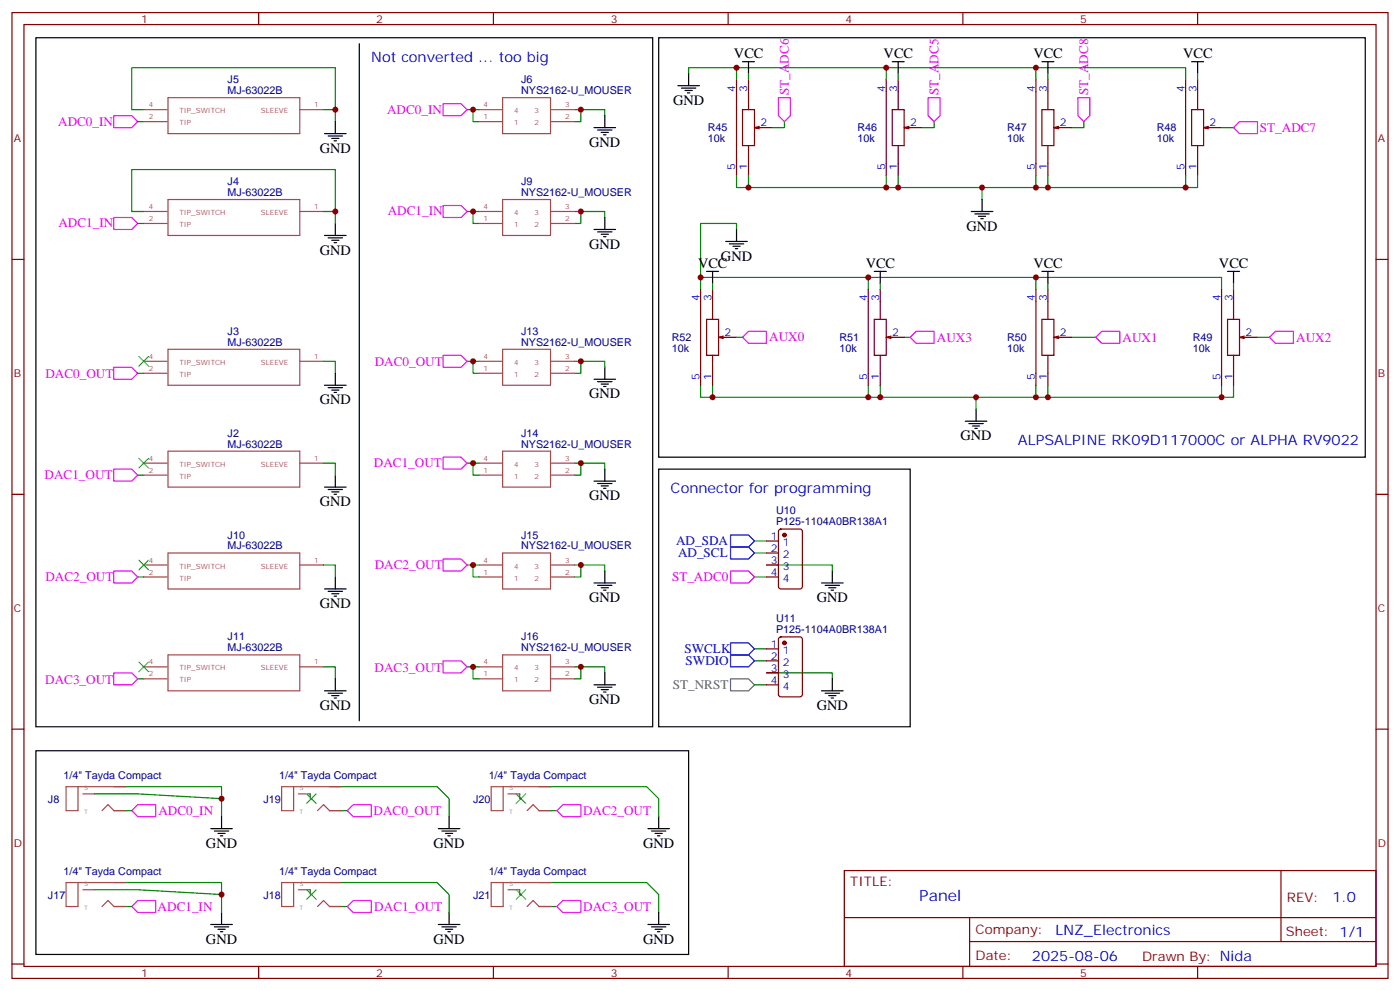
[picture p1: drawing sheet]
<svg xmlns="http://www.w3.org/2000/svg" width="412mm" height="292mm" viewBox="0 0 412 292" stroke-linecap="round" stroke-linejoin="round" font-family="sans-serif">
<g fill="none" stroke="#870000" stroke-width=".35">
<path d="M3.5 3.7h405.4v284.3h-405.4zM7.1 7.2h398.2v277.3h-398.2zM76.2 3.7v3.5M145.3 3.7v3.5M214.5 3.7v3.5M283.6 3.7v3.5M352.8 3.7v3.5M217 23.5v28.2M218.7 32.3h3.5v10.6h-3.5zM220.5 23.5v8.8M223.7 37.2l-1.5 .4M227.5 37.6h-5.3l1.5 .3"/>
<path d="M261.1 23.5v28.2M262.8 32.3h3.5v10.6h-3.5zM264.6 23.5v8.8M267.8 37.2l-1.5 .4M271.6 37.6h-5.3l1.5 .3M305.2 23.5v28.2M306.9 32.3h3.5v10.6h-3.5zM308.7 23.5v8.8M311.9 37.2l-1.5 .4M315.7 37.6h-5.3l1.5 .3M349.2 23.5v28.2M351 32.3h3.5v10.6h-3.5z"/>
<path d="M352.8 23.5v8.8M356 37.2l-1.5 .4M359.8 37.6h-5.3l1.5 .3M220.5 42.9v8.8M264.6 42.9v8.8M308.7 42.9v8.8M352.8 42.9v8.8M3.5 76.4h3.6M405.3 76.4h3.6M206.4 85.2v28.2M208.1 94h3.6v10.6h-3.6zM209.9 85.2v8.8"/>
<path d="M213.1 99l-1.4 .3M217 99.3h-5.3l1.4 .4M255.8 85.2v28.2M257.5 94h3.6v10.6h-3.6zM259.3 85.2v8.8M262.5 99l-1.4 .3M266.3 99.3h-5.2l1.4 .4M305.2 85.2v28.2M306.9 94h3.5v10.6h-3.5zM308.7 85.2v8.8M311.9 99l-1.5 .3M315.7 99.3h-5.3l1.5 .4"/>
<path d="M359.8 85.2v28.2M361.6 94h3.5v10.6h-3.5zM363.4 85.2v8.8M366.5 99l-1.4 .3M370.4 99.3h-5.3l1.4 .4M209.9 104.6v8.8M259.3 104.6v8.8M308.7 104.6v8.8M363.4 104.6v8.8M3.5 145.5h3.6M225.8 159.3h3.5M229.5 156l.5-.2h5.7l.6 .4 .1 16.5-.5 .6-5.9 .1-.6-.5-.1-16.4z"/>
<path d="M405.3 145.5h3.6M225.8 162.8h3.5M225.8 166.3h3.5M225.8 169.9h3.5M225.8 191h3.5M225.8 194.6h3.5M225.8 198.1h3.5M229.5 187.7l.5-.2h5.7l.6 .4 .1 16.5-.5 .7h-5.9l-.6-.4-.1-16.5zM3.5 214.7h3.6M225.8 201.6h3.5M405.3 214.7h3.6M248.7 256.3h156.6v28.2h-156.6z"/>
<path d="M377.3 256.3v20.9M248.7 270.1h156.5M285.6 277.2h119.6M285.6 270.1v14.2M3.5 283.8h3.6M76.2 284.5v3.5M145.3 284.5v3.5M214.5 284.5v3.5M283.6 284.5v3.5M352.8 284.5v3.5M405.3 283.8h3.6"/>
</g>
<g fill="none" stroke="#008700" stroke-width=".35">
<path d="M217 19.9h-14.2v1.8M261.1 19.9h44.1v3.6M305.2 19.9h44v3.6M40.6 35.8h1.7M42.3 32.3h-3.5v-12.4h60v12.4h-3.6M98.8 32.3v3.5M137.6 32.3h3.5M139.3 32.3v3.5h1.8M169.3 32.3h1.8v3.5h-1.8M171.1 32.3h7.1v1.7M217 23.5v-3.6h44.1v3.6M220.5 21.7v1.8"/>
<path d="M231.1 35.8v1.8h-3.6M264.6 21.7v1.8M275.2 35.8v1.8h-3.6M308.7 21.7v1.8M319.3 35.8v1.8h-3.6M352.8 21.7v1.8M359.8 37.6h3.6M217 51.7v3.5h3.5M220.5 51.7v3.5h44.1v-3.5M261.1 51.7v3.5M289.3 55.2v3.5M305.2 51.7v3.5"/>
<path d="M308.7 51.7v3.5h-44.1M349.2 51.7v3.5M352.8 51.7v3.5h-44.1M40.6 65.8h1.7M42.3 62.3h-3.5v-12.4h60v12.4h-3.6M98.8 62.3v3.5M137.6 62.3h3.5M139.3 62.3v3.5h1.8M169.3 62.3h1.8v3.5h-1.8M171.1 62.3h7.1v1.7M217 67.6v-1.8h-10.6v15.9M206.4 85.2v-3.5h49.4v3.5"/>
<path d="M209.9 83.4v1.8M217 99.3h1.7M255.8 81.7h49.4v3.5M259.3 83.4v1.8M266.3 99.3h1.8M305.2 81.7h54.6v3.5M308.7 83.4v1.8M315.7 99.3h7.1M363.4 83.4v1.8M370.4 99.3h3.5M40.6 109.9h1.7M95.2 106.4h3.6v3.5"/>
<path d="M137.6 106.4h3.5M139.3 106.4v3.5h1.8M169.3 106.4h1.8v3.5h-1.8M171.1 106.4h7.1v1.7M206.4 113.4v3.5h3.5M209.9 113.4v3.5h49.4v-3.5M255.8 113.4v3.5M287.5 116.9v3.6M305.2 113.4v3.5h-45.9M308.7 113.4v3.5M359.8 113.4v3.5M363.4 113.4v3.5h-58.2"/>
<path d="M40.6 139.9h1.7M95.2 136.3h3.6v3.6M137.6 136.3h3.5M139.3 136.3v3.6h1.8M169.3 136.3h1.8v3.6h-1.8M171.1 136.3h7.1v1.8M222.2 159.3h3.6M40.6 169.9h1.7M95.2 166.3h3.6v3.6M137.6 166.3h3.5M139.3 166.3v3.6h1.8M169.3 166.3h1.8v3.6h-1.8"/>
<path d="M171.1 166.3h7.1v1.8M222.2 162.8h3.6M222.2 169.9h3.6M225.8 166.3h19.4v1.8M40.6 199.8h1.7M95.2 196.3h3.6v3.5M137.6 196.3h3.5M139.3 196.3v3.5h1.8M169.3 196.3h1.8v3.5h-1.8M171.1 196.3h7.1v1.8M222.2 194.6h3.6M222.2 191h3.6"/>
<path d="M225.8 198.1h19.4v1.7M222.2 201.6h3.6M27.9 233.7h12.7l24.7 1.4v5.3M37 231.6h28.3v3.5M37 238.7h1.8M91.4 233.7v1.4h.3M100.5 231.6h28.3l3.5 3.5v5.3M100.5 238.7h1.8M153.1 233.7v1.4h.4M162.3 231.6h28.2l3.5 3.5v5.3M162.3 238.7h1.7M37 259.8h28.3v3.5"/>
<path d="M100.5 259.8h28.3l3.5 3.5v5.3M162.3 259.8h28.2l3.5 3.5v5.3M27.9 261.9h12.7l24.7 1.4v5.3M37 266.9h1.8M91.4 261.9v1.4h.3M100.5 266.9h1.8M153.1 261.9v1.4h.4M162.3 266.9h1.7"/>
</g>
<g fill="none" stroke="#000" stroke-width=".35">
<path d="M10.6 11.1h181.7v202.9h-181.7zM105.8 12.9v199.3M194 11.1h208.2v123.5h-208.2zM218.7 18.2h3.5M220.5 18.2v3.5M262.8 18.2h3.5M264.6 18.2v3.5M306.9 18.2h3.5M308.7 18.2v3.5M351 18.2h3.5M352.8 18.2v3.5M95.6 39.3h6.4"/>
<path d="M98.8 35.8v3.5M175 37.6h6.3M176 38.3h4.3M177.1 39h2.1M177.8 39.7h.7M178.2 34v3.6M199.7 25.2h6.3M200.7 25.9h4.3M201.8 26.6h2.1M202.5 27.3h.7M202.8 21.7v3.5M96.7 40h4.2"/>
<path d="M97.7 40.7h2.1M98.4 41.5h.7M289.3 58.7v3.6M95.6 69.3h6.4M96.7 70h4.2M97.7 70.7h2.1M98.4 71.4h.7M98.8 65.8v3.5M175 67.6h6.3M176 68.3h4.3M177.1 69h2.1M177.8 69.7h.7"/>
<path d="M178.2 64v3.6M208.1 79.9h3.6M209.9 79.9v3.5M213.8 71.1h6.3M214.8 71.8h4.3M215.9 72.5h2.1M216.6 73.2h.7M217 67.6v3.5M257.5 79.9h3.6M259.3 79.9v3.5M286.1 62.3h6.4M287.2 63h4.2"/>
<path d="M288.2 63.7h2.1M288.9 64.4h.7M306.9 79.9h3.5M308.7 79.9v3.5M361.6 79.9h3.5M363.4 79.9v3.5M95.6 113.4h6.4M96.7 114.1h4.2M97.7 114.8h2.1M98.4 115.5h.7M98.8 109.9v3.5M175 111.7h6.3"/>
<path d="M176 112.4h4.3M177.1 113.1h2.1M177.8 113.8h.7M178.2 108.1v3.6M98.8 139.9v3.5M178.2 138.1v3.5M194 138.1h74.1v75.9h-74.1zM284.3 124h6.4M285.4 124.7h4.2M286.5 125.4h2.1M287.2 126.1h.7M287.5 120.5v3.5"/>
<path d="M95.6 143.4h6.4M96.7 144.1h4.2M97.7 144.8h2.1M98.4 145.5h.7M175 141.6h6.3M176 142.3h4.3M177.1 143.1h2.1M177.8 143.8h.7M95.6 173.4h6.4M96.7 174.1h4.2M97.7 174.8h2.1M98.4 175.5h.7"/>
<path d="M98.8 169.9v3.5M175 171.6h6.3M176 172.3h4.3M177.1 173h2.1M177.8 173.7h.7M178.2 168.1v3.5M242 171.6h6.4M243.1 172.3h4.2M244.1 173h2.1M244.8 173.7h.7M245.2 168.1v3.5M98.8 199.8v3.6"/>
<path d="M178.2 198.1v3.5M245.2 199.8v3.6M95.6 203.4h6.4M96.7 204.1h4.2M97.7 204.8h2.1M98.4 205.5h.7M175 201.6h6.3M176 202.3h4.3M177.1 203h2.1M177.8 203.7h.7M242 203.4h6.4M243.1 204.1h4.2"/>
<path d="M244.1 204.8h2.1M244.8 205.5h.7M10.6 221h192.2v60h-192.2zM62.1 243.9h6.3M63.1 244.7h4.3M64.2 245.4h2.1M64.9 246.1h.7M65.3 240.4v3.5M129.1 243.9h6.4M130.2 244.7h4.2M131.2 245.4h2.1M131.9 246.1h.7"/>
<path d="M132.3 240.4v3.5M190.9 243.9h6.3M191.9 244.7h4.2M193 245.4h2.1M193.7 246.1h.7M194 240.4v3.5M62.1 272.2h6.3M63.1 272.9h4.3M64.2 273.6h2.1M64.9 274.3h.7M65.3 268.6v3.6M129.1 272.2h6.4"/>
<path d="M130.2 272.9h4.2M131.2 273.6h2.1M131.9 274.3h.7M132.3 268.6v3.6M190.9 272.2h6.3M191.9 272.9h4.2M193 273.6h2.1M193.7 274.3h.7M194 268.6v3.6"/>
</g>
<path d="M215.2 157.5h5.3l1.7 1.8-1.7 1.7h-5.3zM215.2 161h5.3l1.7 1.8-1.7 1.8h-5.3zM215.2 192.8h5.3l1.7 1.8-1.7 1.7h-5.3zM215.2 189.3h5.3l1.7 1.7-1.7 1.8h-5.3z" fill="none" stroke="#00f" stroke-width=".35"/>
<path d="M215.2 199.8h5.3l1.7 1.8-1.7 1.8h-5.3z" fill="none" stroke="#666" stroke-width=".35"/>
<path d="M229.3 28.8h3.5v5.2l-1.7 1.8-1.8-1.8zM273.4 28.8h3.5v5.2l-1.7 1.8-1.8-1.8zM317.5 28.8h3.5v5.2l-1.7 1.8-1.8-1.8zM363.4 37.6l1.7-1.8h5.3v3.5h-5.3zM218.7 99.3l1.8-1.8h5.3v3.6h-5.3zM268.1 99.3l1.8-1.8h5.3v3.6h-5.3zM322.8 99.3l1.8-1.8h5.2v3.6h-5.2zM373.9 99.3l1.8-1.8h5.3v3.6h-5.3zM215.2 168.1h5.3l1.7 1.8-1.7 1.7h-5.3z" fill="none" stroke="#90f" stroke-width=".35"/>
<g fill="none" stroke="#a64a4a" stroke-width=".35">
<path d="M42.3 32.3h7M42.3 35.8h7M49.5 28.8h38.8v10.5h-38.8zM88.3 32.3h6.9M141.1 32.3h7M141.1 35.8h7M148.1 28.8h14.1v10.5h-14.1zM162.4 32.3h6.9M162.4 35.8h6.9M49.5 58.7h38.8v10.6h-38.8zM148.1 58.7h14.1v10.6h-14.1zM42.3 62.3h7"/>
<path d="M42.3 65.8h7M88.3 62.3h6.9M141.1 62.3h7M141.1 65.8h7M162.4 62.3h6.9M162.4 65.8h6.9M42.3 106.4h7M42.3 109.9h7M49.5 102.8h38.8v10.6h-38.8zM88.3 106.4h6.9M141.1 106.4h7M141.1 109.9h7"/>
<path d="M148.1 102.8h14.1v10.6h-14.1zM162.4 106.4h6.9M162.4 109.9h6.9M42.3 136.3h7M42.3 139.9h7M49.5 132.8h38.8v10.6h-38.8zM88.3 136.3h6.9M141.1 136.3h7M141.1 139.9h7M148.1 132.8h14.1v10.6h-14.1zM162.4 136.3h6.9M162.4 139.9h6.9"/>
<path d="M42.3 166.3h7M42.3 169.9h7M49.5 162.8h38.8v10.6h-38.8zM88.3 166.3h6.9M141.1 166.3h7M141.1 169.9h7M148.1 162.8h14.1v10.6h-14.1zM162.4 166.3h6.9M162.4 169.9h6.9M42.3 196.3h7M42.3 199.8h7M49.5 192.8h38.8v10.6h-38.8z"/>
<path d="M88.3 196.3h6.9M141.1 196.3h7M141.1 199.8h7M148.1 192.8h14.1v10.6h-14.1zM162.4 196.3h6.9M162.4 199.8h6.9M23 231.6v7.1h-3.5v-7.1h17.6M24.4 233.7h3.5M30 238.7l1.8-1.8 1.8 1.8h3.5M86.5 231.6v7.1h-3.5v-7.1h17.6M87.9 233.7h3.5M93.5 238.7l1.8-1.8 1.8 1.8h3.5"/>
<path d="M148.2 231.6v7.1h-3.5v-7.1h17.6M149.6 233.7h3.5M155.3 238.7l1.7-1.8 1.8 1.8h3.5M23 259.8v7.1h-3.5v-7.1h17.6M86.5 259.8v7.1h-3.5v-7.1h17.6M148.2 259.8v7.1h-3.5v-7.1h17.6M24.4 261.9h3.5M30 266.9l1.8-1.8 1.8 1.8h3.5M87.9 261.9h3.5M93.5 266.9l1.8-1.8 1.8 1.8h3.5M149.6 261.9h3.5M155.3 266.9l1.7-1.8 1.8 1.8h3.5"/>
</g>
<g fill="none" stroke="#f0f" stroke-width=".35">
<path d="M33.5 34h5.3l1.8 1.8-1.8 1.8h-5.3zM130.5 30.5h5.3l1.8 1.8-1.8 1.7h-5.3zM33.5 64h5.3l1.8 1.8-1.8 1.8h-5.3zM130.5 60.5h5.3l1.8 1.8-1.8 1.7h-5.3zM33.5 108.1h5.3l1.8 1.8-1.8 1.8h-5.3zM130.5 104.6h5.3l1.8 1.8-1.8 1.7h-5.3zM33.5 138.1h5.3l1.8 1.8-1.8 1.7h-5.3zM130.5 134.6h5.3l1.8 1.7-1.8 1.8h-5.3zM33.5 168.1h5.3l1.8 1.8-1.8 1.7h-5.3zM130.5 164.6h5.3l1.8 1.7-1.8 1.8h-5.3zM33.5 198.1h5.3l1.8 1.7-1.8 1.8h-5.3zM130.5 194.6h5.3l1.8 1.7-1.8 1.8h-5.3z"/>
<path d="M38.8 238.7l1.8-1.8h5.3v3.5h-5.3zM102.3 238.7l1.8-1.8h5.3v3.5h-5.3zM165.8 236.9h5.3v3.5h-5.3l-1.8-1.7zM38.8 266.9l1.8-1.8h5.3v3.5h-5.3zM104.1 265.1h5.3v3.5h-5.3l-1.8-1.7zM164 266.9l1.8-1.8h5.3v3.5h-5.3z"/>
</g>
<g fill="none" stroke="#3c3" stroke-width=".35">
<path d="M40.9 105l2.8 2.8M43.7 105l-2.8 2.8M40.9 134.9l2.8 2.9M43.7 134.9l-2.8 2.9M40.9 164.9l2.8 2.8M43.7 164.9l-2.8 2.8M40.9 194.9l2.8 2.8M43.7 194.9l-2.8 2.8M90.3 233.7l2.8 2.8M93.1 233.7l-2.8 2.8M152 233.7l2.9 2.8M154.9 233.7l-2.9 2.8"/>
<path d="M90.3 261.9l2.8 2.9M93.1 261.9l-2.8 2.9M152 261.9l2.9 2.9M154.9 261.9l-2.9 2.9"/>
</g>
<g fill="#870000" stroke="#870000" stroke-width=".35">
<circle cx="231.1" cy="157.5" r=".53"/>
<circle cx="231.1" cy="189.3" r=".53"/>
</g>
<g fill="#c00">
<circle cx="264.6" cy="55.2" r=".88"/>
<circle cx="308.7" cy="55.2" r=".88"/>
<circle cx="349.3" cy="55.2" r=".88"/>
<circle cx="305.2" cy="55.2" r=".88"/>
<circle cx="261.1" cy="55.2" r=".88"/>
<circle cx="220.5" cy="55.2" r=".88"/>
<circle cx="289.3" cy="55.2" r=".88"/>
<circle cx="261.1" cy="19.9" r=".88"/>
<circle cx="305.2" cy="19.9" r=".88"/>
<circle cx="287.5" cy="116.9" r=".88"/>
<circle cx="209.9" cy="116.9" r=".88"/>
<circle cx="255.8" cy="116.9" r=".88"/>
<circle cx="359.8" cy="116.9" r=".88"/>
<circle cx="255.8" cy="81.7" r=".88"/>
<circle cx="259.3" cy="116.9" r=".88"/>
<circle cx="305.2" cy="81.7" r=".88"/>
<circle cx="305.2" cy="116.9" r=".88"/>
<circle cx="308.7" cy="116.9" r=".88"/>
<circle cx="217" cy="19.9" r=".88"/>
<circle cx="206.4" cy="81.7" r=".88"/>
<circle cx="98.8" cy="62.3" r=".88"/>
<circle cx="98.8" cy="32.3" r=".88"/>
<circle cx="139.3" cy="32.3" r=".88"/>
<circle cx="139.3" cy="62.3" r=".88"/>
<circle cx="171.1" cy="32.3" r=".88"/>
<circle cx="171.1" cy="62.3" r=".88"/>
<circle cx="171.1" cy="106.4" r=".88"/>
<circle cx="139.3" cy="106.4" r=".88"/>
<circle cx="139.3" cy="136.3" r=".88"/>
<circle cx="171.1" cy="136.3" r=".88"/>
<circle cx="139.3" cy="166.3" r=".88"/>
<circle cx="171.1" cy="166.3" r=".88"/>
<circle cx="139.3" cy="196.3" r=".88"/>
<circle cx="171.1" cy="196.3" r=".88"/>
<circle cx="65.3" cy="235.1" r=".88"/>
<circle cx="65.3" cy="263.3" r=".88"/>
</g>
<text font-size="4.6" fill="#00f" x="270.8" y="265.3">Panel</text>
<g font-size="4.2">
<text x="216.2" y="17.1">VCC</text>
<text x="260.3" y="17.1">VCC</text>
<text x="304.4" y="17.1">VCC</text>
<text x="348.5" y="17.1">VCC</text>
<text x="198.3" y="30.9">GND</text>
<text x="94.2" y="45">GND</text>
<text x="173.6" y="43.2">GND</text>
<text x="284.7" y="67.9">GND</text>
<text x="94.2" y="75">GND</text>
<text x="173.6" y="73.2">GND</text>
<text x="212.4" y="76.7">GND</text>
<text x="205.6" y="78.8">VCC</text>
<text x="255" y="78.8">VCC</text>
<text x="304.4" y="78.8">VCC</text>
<text x="359.1" y="78.8">VCC</text>
<text x="94.2" y="119.1">GND</text>
<text x="173.6" y="117.3">GND</text>
<text x="282.9" y="129.6">GND</text>
<text x="94.2" y="149">GND</text>
<text x="173.6" y="147.3">GND</text>
<text x="94.2" y="179">GND</text>
<text x="173.6" y="177.3">GND</text>
<text x="240.6" y="177.3">GND</text>
<text x="94.2" y="209">GND</text>
<text x="173.6" y="207.3">GND</text>
<text x="240.6" y="209">GND</text>
<text x="60.7" y="249.6">GND</text>
<text x="127.7" y="249.6">GND</text>
<text x="189.4" y="249.6">GND</text>
<text x="60.7" y="277.8">GND</text>
<text x="127.7" y="277.8">GND</text>
<text x="189.4" y="277.8">GND</text>
</g>
<g font-size="4.2" fill="#00f">
<text x="109.4" y="18.2">Not converted ... too big</text>
<text x="299.9" y="131.1">ALPSALPINE RK09D117000C or ALPHA RV9022</text>
<text x="197.6" y="145.2">Connector for programming</text>
<text x="392.5" y="265.6">1.0</text>
<text x="310.9" y="275.1">LNZ_Electronics</text>
<text x="304" y="282.9">2025-08-06</text>
</g>
<g font-size="3.9" fill="#90f">
<text x="232.3" y="28" transform="rotate(-90 232.3 28)">ST_ADC6</text>
<text x="276.4" y="28" transform="rotate(-90 276.4 28)">ST_ADC5</text>
<text x="320.5" y="28" transform="rotate(-90 320.5 28)">ST_ADC8</text>
<text x="371.1" y="38.8">ST_ADC7</text>
<text x="226.6" y="100.5">AUX0</text>
<text x="276" y="100.7">AUX3</text>
<text x="330.7" y="100.7">AUX1</text>
<text x="381.8" y="100.7">AUX2</text>
<text x="198" y="171.1">ST_ADC0</text>
</g>
<g font-size="3.9" fill="#f0f">
<text x="114" y="33.6">ADC0_IN</text>
<text x="17.1" y="37.1">ADC0_IN</text>
<text x="114.2" y="63.4">ADC1_IN</text>
<text x="17.2" y="67">ADC1_IN</text>
<text x="110.4" y="107.6">DAC0_OUT</text>
<text x="13.4" y="111.2">DAC0_OUT</text>
<text x="110.1" y="137.6">DAC1_OUT</text>
<text x="13.1" y="141.1">DAC1_OUT</text>
<text x="110.4" y="167.6">DAC2_OUT</text>
<text x="13.4" y="171.1">DAC2_OUT</text>
<text x="110.3" y="197.7">DAC3_OUT</text>
<text x="13.3" y="201.3">DAC3_OUT</text>
<text x="46.6" y="239.9">ADC0_IN</text>
<text x="110" y="239.9">DAC0_OUT</text>
<text x="171.8" y="240">DAC2_OUT</text>
<text x="46.4" y="268.2">ADC1_IN</text>
<text x="110.3" y="268.3">DAC1_OUT</text>
<text x="171.8" y="268.1">DAC3_OUT</text>
</g>
<g font-size="3.9" fill="#00f">
<text x="199.2" y="160.5">AD_SDA</text>
<text x="199.7" y="164">AD_SCL</text>
<text x="201.6" y="192.3">SWCLK</text>
<text x="202" y="195.8">SWDIO</text>
</g>
<text font-size="3.9" fill="#666" x="198.2" y="202.9">ST_NRST</text>
<g font-size="3.9" fill="#800">
<text x="250.5" y="260.9">TITLE:</text>
<text x="379.1" y="265.6">REV:</text>
<text x="287.4" y="275.1">Company:</text>
<text x="378.7" y="275.7">Sheet: 1/1</text>
<text x="287.4" y="282.8">Date:</text>
<text x="336.4" y="282.8">Drawn By: Nida</text>
</g>
<g font-size="3.2" fill="#800">
<text x="41.6" y="6.7">1</text>
<text x="110.8" y="6.7">2</text>
<text x="179.9" y="6.7">3</text>
<text x="249.1" y="6.7">4</text>
<text x="318.2" y="6.7">5</text>
<text x="4.1" y="41.8">A</text>
<text x="405.9" y="41.8">A</text>
<text x="4.1" y="110.9">B</text>
<text x="405.9" y="110.9">B</text>
<text x="4.1" y="180.1">C</text>
<text x="405.9" y="180.1">C</text>
<text x="4.1" y="249.2">D</text>
<text x="405.9" y="249.2">D</text>
<text x="41.6" y="287.5">1</text>
<text x="110.8" y="287.5">2</text>
<text x="179.9" y="287.5">3</text>
<text x="249.1" y="287.5">4</text>
<text x="318.2" y="287.5">5</text>
</g>
<g font-size="3.2" fill="#000080">
<text x="67.1" y="27.7">MJ-63022B</text>
<text x="67.1" y="24.5">J5</text>
<text x="153.5" y="27.7">NYS2162-U_MOUSER</text>
<text x="153.5" y="24.5">J6</text>
<text x="208.5" y="41.8">10k</text>
<text x="208.5" y="38.6">R45</text>
<text x="252.6" y="41.8">10k</text>
<text x="252.6" y="38.6">R46</text>
<text x="296.7" y="41.8">10k</text>
<text x="296.7" y="38.6">R47</text>
<text x="340.8" y="41.8">10k</text>
<text x="340.8" y="38.6">R48</text>
<text x="67.1" y="57.7">MJ-63022B</text>
<text x="67.1" y="54.5">J4</text>
<text x="153.5" y="57.7">NYS2162-U_MOUSER</text>
<text x="153.5" y="54.5">J9</text>
<text x="67.1" y="101.8">MJ-63022B</text>
<text x="67.1" y="98.6">J3</text>
<text x="153.5" y="101.8">NYS2162-U_MOUSER</text>
<text x="153.5" y="98.6">J13</text>
<text x="197.9" y="100.4">R52</text>
<text x="247.3" y="100.4">R51</text>
<text x="296.7" y="100.4">R50</text>
<text x="351.4" y="100.4">R49</text>
<text x="197.9" y="103.5">10k</text>
<text x="247.3" y="103.5">10k</text>
<text x="296.7" y="103.5">10k</text>
<text x="351.4" y="103.5">10k</text>
<text x="67.1" y="131.8">MJ-63022B</text>
<text x="67.1" y="128.6">J2</text>
<text x="153.5" y="131.8">NYS2162-U_MOUSER</text>
<text x="153.5" y="128.6">J14</text>
<text x="228.6" y="154.5">P125-1104A0BR138A1</text>
<text x="228.6" y="151.3">U10</text>
<text x="67.1" y="161.7">MJ-63022B</text>
<text x="67.1" y="158.6">J10</text>
<text x="153.5" y="161.7">NYS2162-U_MOUSER</text>
<text x="153.5" y="158.6">J15</text>
<text x="228.6" y="183.1">U11</text>
<text x="67.1" y="191.7">MJ-63022B</text>
<text x="67.1" y="188.6">J11</text>
<text x="153.5" y="191.7">NYS2162-U_MOUSER</text>
<text x="153.5" y="188.6">J16</text>
<text x="228.6" y="186.3">P125-1104A0BR138A1</text>
<text x="18.7" y="229.2">1/4&quot; Tayda Compact</text>
<text x="82.2" y="229.2">1/4&quot; Tayda Compact</text>
<text x="143.9" y="229.2">1/4&quot; Tayda Compact</text>
<text x="14.1" y="236.3">J8</text>
<text x="77.6" y="236.3">J19</text>
<text x="139.4" y="236.3">J20</text>
<text x="18.7" y="257.5">1/4&quot; Tayda Compact</text>
<text x="82.2" y="257.5">1/4&quot; Tayda Compact</text>
<text x="143.9" y="257.5">1/4&quot; Tayda Compact</text>
<text x="14.1" y="264.5">J17</text>
<text x="77.6" y="264.5">J18</text>
<text x="139.4" y="264.5">J21</text>
</g>
<g font-size="3.2" fill="#00f">
<text x="216.6" y="27" transform="rotate(-90 216.6 27)">4</text>
<text x="220.1" y="27" transform="rotate(-90 220.1 27)">3</text>
<text x="260.7" y="27" transform="rotate(-90 260.7 27)">4</text>
<text x="264.2" y="27" transform="rotate(-90 264.2 27)">3</text>
<text x="304.8" y="27" transform="rotate(-90 304.8 27)">4</text>
<text x="308.3" y="27" transform="rotate(-90 308.3 27)">3</text>
<text x="348.9" y="27" transform="rotate(-90 348.9 27)">4</text>
<text x="352.4" y="27" transform="rotate(-90 352.4 27)">3</text>
<text x="224" y="37.2">2</text>
<text x="268.1" y="37.2">2</text>
<text x="312.2" y="37.2">2</text>
<text x="356.3" y="37.2">2</text>
<text x="216.6" y="50.2" transform="rotate(-90 216.6 50.2)">5</text>
<text x="220.1" y="50.2" transform="rotate(-90 220.1 50.2)">1</text>
<text x="260.7" y="50.2" transform="rotate(-90 260.7 50.2)">5</text>
<text x="264.2" y="50.2" transform="rotate(-90 264.2 50.2)">1</text>
<text x="304.8" y="50.2" transform="rotate(-90 304.8 50.2)">5</text>
<text x="308.3" y="50.2" transform="rotate(-90 308.3 50.2)">1</text>
<text x="348.9" y="50.2" transform="rotate(-90 348.9 50.2)">5</text>
<text x="352.4" y="50.2" transform="rotate(-90 352.4 50.2)">1</text>
<text x="206" y="88.7" transform="rotate(-90 206 88.7)">4</text>
<text x="209.5" y="88.7" transform="rotate(-90 209.5 88.7)">3</text>
<text x="255.4" y="88.7" transform="rotate(-90 255.4 88.7)">4</text>
<text x="258.9" y="88.7" transform="rotate(-90 258.9 88.7)">3</text>
<text x="304.8" y="88.7" transform="rotate(-90 304.8 88.7)">4</text>
<text x="308.3" y="88.7" transform="rotate(-90 308.3 88.7)">3</text>
<text x="359.5" y="88.7" transform="rotate(-90 359.5 88.7)">4</text>
<text x="363" y="88.7" transform="rotate(-90 363 88.7)">3</text>
<text x="213.4" y="99">2</text>
<text x="262.8" y="99">2</text>
<text x="312.2" y="99">2</text>
<text x="366.9" y="99">2</text>
<text x="206" y="111.9" transform="rotate(-90 206 111.9)">5</text>
<text x="209.5" y="111.9" transform="rotate(-90 209.5 111.9)">1</text>
<text x="255.4" y="111.9" transform="rotate(-90 255.4 111.9)">5</text>
<text x="258.9" y="111.9" transform="rotate(-90 258.9 111.9)">1</text>
<text x="304.8" y="111.9" transform="rotate(-90 304.8 111.9)">5</text>
<text x="308.3" y="111.9" transform="rotate(-90 308.3 111.9)">1</text>
<text x="359.5" y="111.9" transform="rotate(-90 359.5 111.9)">5</text>
<text x="363" y="111.9" transform="rotate(-90 363 111.9)">1</text>
<text x="227.1" y="158.9">1</text>
<text x="230.6" y="160.7">1</text>
<text x="227.1" y="162.5">2</text>
<text x="227.1" y="166">3</text>
<text x="230.6" y="164.2">2</text>
<text x="230.6" y="167.7">3</text>
<text x="227.1" y="169.5">4</text>
<text x="230.6" y="171.3">4</text>
<text x="227.1" y="190.7">1</text>
<text x="227.1" y="194.2">2</text>
<text x="227.1" y="197.7">3</text>
<text x="230.6" y="192.4">1</text>
<text x="230.6" y="196">2</text>
<text x="227.1" y="201.3">4</text>
<text x="230.6" y="199.5">3</text>
<text x="230.6" y="203">4</text>
</g>
<g font-size="2.1" fill="#a54b4b">
<text x="43.9" y="35.1">2</text>
<text x="43.9" y="31.6">4</text>
<text x="52.9" y="33.3">TIP_SWITCH</text>
<text x="76.9" y="33.3">SLEEVE</text>
<text x="92.6" y="31.6">1</text>
<text x="142.4" y="35.1">1</text>
<text x="142.4" y="31.6">4</text>
<text x="151.4" y="33.3">4</text>
<text x="157.5" y="33.3">3</text>
<text x="166.4" y="35.1">2</text>
<text x="166.4" y="31.6">3</text>
<text x="52.9" y="36.8">TIP</text>
<text x="151.4" y="36.8">1</text>
<text x="157.5" y="36.8">2</text>
<text x="43.9" y="65.1">2</text>
<text x="43.9" y="61.6">4</text>
<text x="52.9" y="63.3">TIP_SWITCH</text>
<text x="76.9" y="63.3">SLEEVE</text>
<text x="92.6" y="61.6">1</text>
<text x="142.4" y="65.1">1</text>
<text x="142.4" y="61.6">4</text>
<text x="151.4" y="63.3">4</text>
<text x="157.5" y="63.3">3</text>
<text x="166.4" y="65.1">2</text>
<text x="166.4" y="61.6">3</text>
<text x="52.9" y="66.8">TIP</text>
<text x="151.4" y="66.8">1</text>
<text x="157.5" y="66.8">2</text>
<text x="43.9" y="105.7">4</text>
<text x="52.9" y="107.4">TIP_SWITCH</text>
<text x="76.9" y="107.4">SLEEVE</text>
<text x="92.6" y="105.7">1</text>
<text x="142.4" y="105.7">4</text>
<text x="151.4" y="107.4">4</text>
<text x="157.5" y="107.4">3</text>
<text x="166.4" y="105.7">3</text>
<text x="43.9" y="109.2">2</text>
<text x="52.9" y="110.9">TIP</text>
<text x="142.4" y="109.2">1</text>
<text x="151.4" y="110.9">1</text>
<text x="157.5" y="110.9">2</text>
<text x="166.4" y="109.2">2</text>
<text x="43.9" y="135.7">4</text>
<text x="52.9" y="137.4">TIP_SWITCH</text>
<text x="76.9" y="137.4">SLEEVE</text>
<text x="92.6" y="135.7">1</text>
<text x="142.4" y="135.7">4</text>
<text x="151.4" y="137.4">4</text>
<text x="157.5" y="137.4">3</text>
<text x="166.4" y="135.7">3</text>
<text x="43.9" y="139.2">2</text>
<text x="52.9" y="140.9">TIP</text>
<text x="142.4" y="139.2">1</text>
<text x="151.4" y="140.9">1</text>
<text x="157.5" y="140.9">2</text>
<text x="166.4" y="139.2">2</text>
<text x="43.9" y="165.6">4</text>
<text x="52.9" y="167.4">TIP_SWITCH</text>
<text x="76.9" y="167.4">SLEEVE</text>
<text x="92.6" y="165.6">1</text>
<text x="142.4" y="165.6">4</text>
<text x="151.4" y="167.4">4</text>
<text x="157.5" y="167.4">3</text>
<text x="166.4" y="165.6">3</text>
<text x="43.9" y="169.2">2</text>
<text x="52.9" y="170.9">TIP</text>
<text x="142.4" y="169.2">1</text>
<text x="151.4" y="170.9">1</text>
<text x="157.5" y="170.9">2</text>
<text x="166.4" y="169.2">2</text>
<text x="43.9" y="195.6">4</text>
<text x="52.9" y="197.4">TIP_SWITCH</text>
<text x="76.9" y="197.4">SLEEVE</text>
<text x="92.6" y="195.6">1</text>
<text x="142.4" y="195.6">4</text>
<text x="151.4" y="197.4">4</text>
<text x="157.5" y="197.4">3</text>
<text x="166.4" y="195.6">3</text>
<text x="43.9" y="199.2">2</text>
<text x="52.9" y="200.9">TIP</text>
<text x="142.4" y="199.2">1</text>
<text x="151.4" y="200.9">1</text>
<text x="157.5" y="200.9">2</text>
<text x="166.4" y="199.2">2</text>
</g>
<g font-size="1.8" fill="#838383">
<text x="24.8" y="232.7">S</text>
<text x="88.3" y="232.7">S</text>
<text x="150" y="232.7">S</text>
<text x="24.8" y="239.7">T</text>
<text x="88.3" y="239.7">T</text>
<text x="150" y="239.7">T</text>
<text x="24.8" y="260.9">S</text>
<text x="88.3" y="260.9">S</text>
<text x="150" y="260.9">S</text>
<text x="24.8" y="267.9">T</text>
<text x="88.3" y="267.9">T</text>
<text x="150" y="267.9">T</text>
</g>
</svg>
